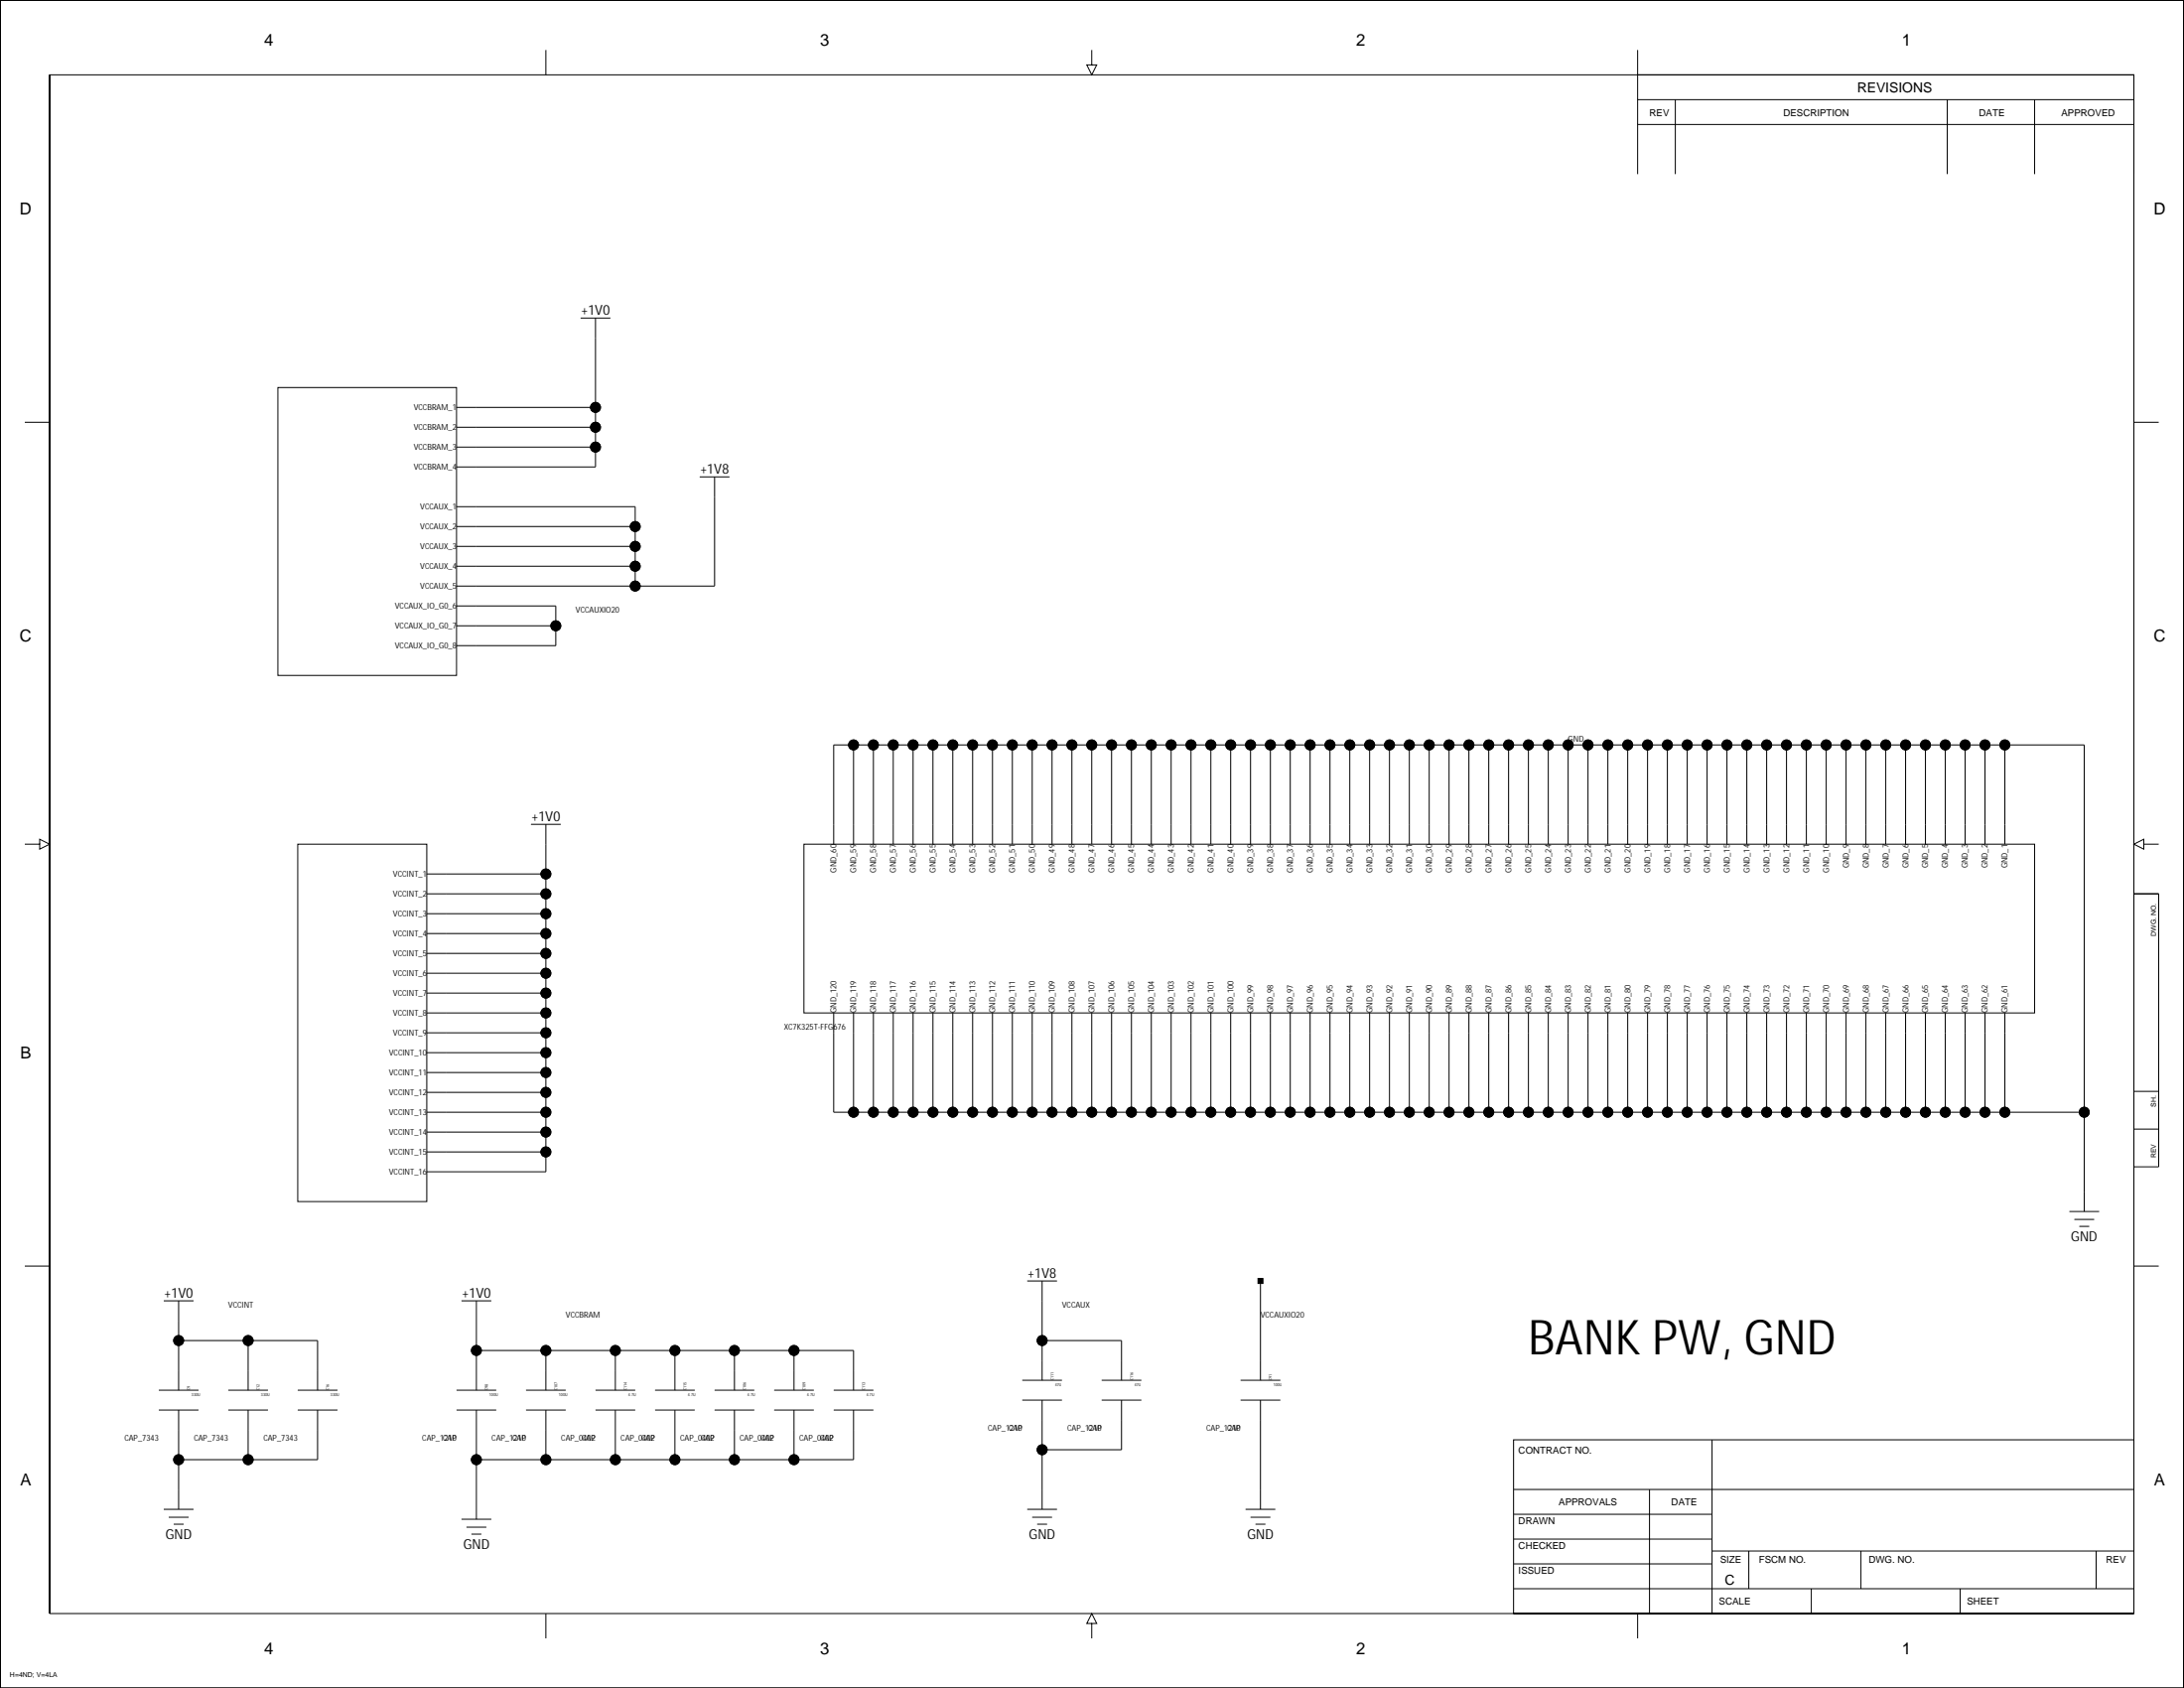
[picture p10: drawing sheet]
<svg xmlns="http://www.w3.org/2000/svg" width="559mm" height="432mm" viewBox="0 0 559 432" stroke-linecap="round" stroke-linejoin="round" font-family="sans-serif">
<g fill="none" stroke="#000" stroke-width=".25">
<path d="M0 .1h558.7v431.7h-558.7zM0 .1v431.7v-431.7h558.7v431.7h-558.7M12.7 19.1v393.7v-393.7h533.3v393.7h-533.3M139.7 12.8v6.3M279.3 12.8v3.8h-1.2l1.2 2.5 1.3-2.5h-1.3M419 19.1h127v25.4M419 12.8v31.7M419 31.8h127M419 25.5h127M428.7 25.5v19M498.2 25.5v19M520.6 25.5v19"/>
<path d="M71.1 99.1h45.7v73.7h-45.7zM148.6 81.4h7.6M152.4 81.4v38.1h-35.6M6.3 108h6.4M116.8 114.4h35.6M116.8 109.3h35.6M116.8 104.2h35.6M546 108h6.3M116.8 134.7h45.7M116.8 139.8h45.7M116.8 129.6h45.7v20.3M179 122h7.6"/>
<path d="M182.8 122v27.9h-66M116.8 144.8h45.7M116.8 155h25.4v10.2h-25.4M116.8 160.1h25.4M218.4 190.6v25.3M223.5 190.6v25.3M228.5 190.6v25.3M233.6 190.6v25.3M238.7 190.6v25.3M243.8 190.6v25.3M248.9 190.6v25.3M253.9 190.6v25.3"/>
<path d="M259 190.6v25.3M264.1 190.6v25.3M269.2 190.6v25.3M274.3 190.6v25.3M279.3 190.6v25.3M284.4 190.6v25.3M289.5 190.6v25.3M294.6 190.6v25.3M299.7 190.6v25.3M304.7 190.6v25.3M309.8 190.6v25.3M314.9 190.6v25.3"/>
<path d="M320 190.6v25.3M325 190.6v25.3M330.1 190.6v25.3M335.2 190.6v25.3M340.3 190.6v25.3M345.4 190.6v25.3M350.4 190.6v25.3M355.5 190.6v25.3M360.6 190.6v25.3M365.7 190.6v25.3M370.8 190.6v25.3M375.8 190.6v25.3"/>
<path d="M380.9 190.6v25.3M386 190.6v25.3M391.1 190.6v25.3M396.1 190.6v25.3M401.2 190.6h.1M401.2 190.6v25.3M406.3 190.6v25.3M411.4 190.6v25.3M416.5 190.6v25.3M421.5 190.6v25.3M426.6 190.6v25.3M431.7 190.6v25.3"/>
<path d="M436.8 190.6v25.3M441.9 190.6v25.3M446.9 190.6v25.3M452 190.6v25.3M457.1 190.6v25.3M462.2 190.6v25.3M467.3 190.6v25.3M472.3 190.6v25.3M477.4 190.6v25.3M482.5 190.6v25.3M487.6 190.6v25.3M492.6 190.6v25.3"/>
<path d="M497.7 190.6v25.3M502.8 190.6v25.3M507.9 190.6v25.3M513 190.6v25.3M6.3 215.9h3.9v1.3l2.5-1.3-2.5-1.2v1.2M76.2 215.9h33v91.5h-33zM135.9 210.9h7.6M139.7 210.9v88.8h-30.5M205.7 215.9h314.9v43.2h-314.9zM213.3 215.9v-25.3h320v119.3M548.5 215.9v1.3l-2.5-1.3 2.5-1.2v1.2h3.8M109.2 228.6h30.5"/>
<path d="M109.2 223.6h30.5M109.2 233.7h30.5M109.2 238.8h30.5M546 228.6h6.3v69.9h-6.3zM546 228.6h6.3M109.2 243.9h30.5M109.2 249h30.5M109.2 254h30.5M109.2 259.1h30.5M213.3 259.1v25.4h320M218.4 259.1v25.4M223.5 259.1v25.4"/>
<path d="M228.5 259.1v25.4M233.6 259.1v25.4M238.7 259.1v25.4M243.8 259.1v25.4M248.9 259.1v25.4M253.9 259.1v25.4M259 259.1v25.4M264.1 259.1v25.4M269.2 259.1v25.4M274.3 259.1v25.4M279.3 259.1v25.4M284.4 259.1v25.4"/>
<path d="M289.5 259.1v25.4M294.6 259.1v25.4M299.7 259.1v25.4M304.7 259.1v25.4M309.8 259.1v25.4M314.9 259.1v25.4M320 259.1v25.4M325 259.1v25.4M330.1 259.1v25.4M335.2 259.1v25.4M340.3 259.1v25.4M345.4 259.1v25.4"/>
<path d="M350.4 259.1v25.4M355.5 259.1v25.4M360.6 259.1v25.4M365.7 259.1v25.4M370.8 259.1v25.4M375.8 259.1v25.4M380.9 259.1v25.4M386 259.1v25.4M391.1 259.1v25.4M396.1 259.1v25.4M401.2 259.1v25.4M406.3 259.1v25.4"/>
<path d="M411.4 259.1v25.4M416.5 259.1v25.4M421.5 259.1v25.4M426.6 259.1v25.4M431.7 259.1v25.4M436.8 259.1v25.4M441.9 259.1v25.4M446.9 259.1v25.4M452 259.1v25.4M457.1 259.1v25.4M462.2 259.1v25.4M467.3 259.1v25.4"/>
<path d="M472.3 259.1v25.4M477.4 259.1v25.4M482.5 259.1v25.4M487.6 259.1v25.4M492.6 259.1v25.4M497.7 259.1v25.4M502.8 259.1v25.4M507.9 259.1v25.4M513 259.1v25.4M109.2 264.2h30.5M109.2 269.3h30.5M109.2 274.4h30.5"/>
<path d="M109.2 279.4h30.5M546 279.2h6.3M109.2 284.5h30.5M109.2 289.6h30.5M109.2 294.7h30.5M546 288.8h6.3M529.5 309.9h7.6M530.7 311.9h5.1M532 313.7h2.5M6.3 323.9h6.4M41.9 332.8h7.6M45.7 332.8v22.8"/>
<path d="M118.1 332.8h7.6M121.9 332.8v22.8M262.8 327.7h7.6M266.6 327.7v25.4M322.5 327.7v25.4M546 323.9h6.3M40.6 355.6h10.2M45.7 342.9h35.6v12.7M58.4 355.6h10.2M63.5 342.9v12.7M76.2 355.6h10.1M116.8 355.6h10.2"/>
<path d="M121.9 345.5h96.5v10.1M134.6 355.6h10.1M139.7 345.5v10.1M152.4 355.6h10.1M157.4 345.5v10.1M167.6 355.6h10.2M172.7 345.5v10.1M182.8 355.6h10.2M187.9 345.5v10.1M198.1 355.6h10.1M203.2 345.5v10.1M213.3 355.6h10.2"/>
<path d="M261.6 353.1h10.1M261.6 358.2h10.1M266.6 358.2v27.9M266.6 342.9h20.4v10.2M281.9 353.1h10.1M281.9 358.2h10.1M287 358.2v12.7h-20.4M317.4 353.1h10.2M317.4 358.2h10.2M322.5 358.2v27.9M40.6 360.7h10.2M45.7 360.7v25.4"/>
<path d="M58.4 360.7h10.2M63.5 360.7v12.7M76.2 360.7h10.1M81.3 360.7v12.7h-35.6M116.8 360.7h10.2M121.9 360.7v27.9M134.6 360.7h10.1M139.7 360.7v12.7M152.4 360.7h10.1M157.4 360.7v12.7M167.6 360.7h10.2M172.7 360.7v12.7"/>
<path d="M182.8 360.7h10.2M187.9 360.7v12.7M198.1 360.7h10.1M203.2 360.7v12.7M213.3 360.7h10.2M218.4 360.7v12.7h-96.5M438.1 368.3v44.5M41.9 386.1h7.6M43.2 388.1h5M44.4 389.9h2.6M118.1 388.6h7.6M119.4 390.7h5"/>
<path d="M120.6 392.4h2.6M262.8 386.1h7.6M264.1 388.1h5.1M265.4 389.9h2.5M318.7 386.1h7.6M320 388.1h5M321.2 389.9h2.6M387.3 381h158.7M387.3 393.7h50.8M387.3 387.4h50.8M422.1 381v31.8M438.1 396.8h107.9"/>
<path d="M447.4 396.8v9.6M476.1 396.8v9.6M536.3 396.8v9.6M139.7 412.8v6.3M279.3 415.3h-1.2l1.2-2.5 1.3 2.5h-1.3v3.8M387.3 412.8h158.7h-158.7v-44.5h158.7v44.5M387.3 406.4h158.7M387.3 400.1h50.8M419 412.8v6.3M463.4 406.4v6.4M501.5 406.4v6.4"/>
<circle cx="152.4" cy="104.2" r="1.27"/>
<circle cx="152.4" cy="114.4" r="1.27"/>
<circle cx="152.4" cy="109.3" r="1.27"/>
<circle cx="162.5" cy="139.8" r="1.27"/>
<circle cx="162.5" cy="134.7" r="1.27"/>
<circle cx="162.5" cy="144.8" r="1.27"/>
<circle cx="162.5" cy="149.9" r="1.27"/>
<circle cx="142.2" cy="160.1" r="1.27"/>
<circle cx="218.4" cy="190.6" r="1.27"/>
<circle cx="223.5" cy="190.6" r="1.27"/>
<circle cx="228.5" cy="190.6" r="1.27"/>
<circle cx="233.6" cy="190.6" r="1.27"/>
<circle cx="238.7" cy="190.6" r="1.27"/>
<circle cx="243.8" cy="190.6" r="1.27"/>
<circle cx="248.9" cy="190.6" r="1.27"/>
<circle cx="253.9" cy="190.6" r="1.27"/>
<circle cx="259" cy="190.6" r="1.27"/>
<circle cx="264.1" cy="190.6" r="1.27"/>
<circle cx="269.2" cy="190.6" r="1.27"/>
<circle cx="274.3" cy="190.6" r="1.27"/>
<circle cx="279.3" cy="190.6" r="1.27"/>
<circle cx="284.4" cy="190.6" r="1.27"/>
<circle cx="289.5" cy="190.6" r="1.27"/>
<circle cx="294.6" cy="190.6" r="1.27"/>
<circle cx="299.7" cy="190.6" r="1.27"/>
<circle cx="304.7" cy="190.6" r="1.27"/>
<circle cx="309.8" cy="190.6" r="1.27"/>
<circle cx="314.9" cy="190.6" r="1.27"/>
<circle cx="320" cy="190.6" r="1.27"/>
<circle cx="325" cy="190.6" r="1.27"/>
<circle cx="330.1" cy="190.6" r="1.27"/>
<circle cx="335.2" cy="190.6" r="1.27"/>
<circle cx="340.3" cy="190.6" r="1.27"/>
<circle cx="345.4" cy="190.6" r="1.27"/>
<circle cx="350.4" cy="190.6" r="1.27"/>
<circle cx="355.5" cy="190.6" r="1.27"/>
<circle cx="360.6" cy="190.6" r="1.27"/>
<circle cx="365.7" cy="190.6" r="1.27"/>
<circle cx="370.8" cy="190.6" r="1.27"/>
<circle cx="375.8" cy="190.6" r="1.27"/>
<circle cx="380.9" cy="190.6" r="1.27"/>
<circle cx="386" cy="190.6" r="1.27"/>
<circle cx="391.1" cy="190.6" r="1.27"/>
<circle cx="396.1" cy="190.6" r="1.27"/>
<circle cx="401.2" cy="190.6" r="1.27"/>
<circle cx="406.3" cy="190.6" r="1.27"/>
<circle cx="411.4" cy="190.6" r="1.27"/>
<circle cx="416.5" cy="190.6" r="1.27"/>
<circle cx="421.5" cy="190.6" r="1.27"/>
<circle cx="426.6" cy="190.6" r="1.27"/>
<circle cx="431.7" cy="190.6" r="1.27"/>
<circle cx="436.8" cy="190.6" r="1.27"/>
<circle cx="441.9" cy="190.6" r="1.27"/>
<circle cx="446.9" cy="190.6" r="1.27"/>
<circle cx="452" cy="190.6" r="1.27"/>
<circle cx="457.1" cy="190.6" r="1.27"/>
<circle cx="462.2" cy="190.6" r="1.27"/>
<circle cx="467.3" cy="190.6" r="1.27"/>
<circle cx="472.3" cy="190.6" r="1.27"/>
<circle cx="477.4" cy="190.6" r="1.27"/>
<circle cx="482.5" cy="190.6" r="1.27"/>
<circle cx="487.6" cy="190.6" r="1.27"/>
<circle cx="492.6" cy="190.6" r="1.27"/>
<circle cx="497.7" cy="190.6" r="1.27"/>
<circle cx="502.8" cy="190.6" r="1.27"/>
<circle cx="507.9" cy="190.6" r="1.27"/>
<circle cx="513" cy="190.6" r="1.27"/>
<circle cx="139.7" cy="238.8" r="1.27"/>
<circle cx="139.7" cy="223.6" r="1.27"/>
<circle cx="139.7" cy="228.6" r="1.27"/>
<circle cx="139.7" cy="233.7" r="1.27"/>
<circle cx="139.7" cy="259.1" r="1.27"/>
<circle cx="139.7" cy="243.9" r="1.27"/>
<circle cx="139.7" cy="254" r="1.27"/>
<circle cx="139.7" cy="249" r="1.27"/>
<circle cx="139.7" cy="279.4" r="1.27"/>
<circle cx="139.7" cy="269.3" r="1.27"/>
<circle cx="139.7" cy="264.2" r="1.27"/>
<circle cx="139.7" cy="274.4" r="1.27"/>
<circle cx="139.7" cy="294.7" r="1.27"/>
<circle cx="139.7" cy="289.6" r="1.27"/>
<circle cx="139.7" cy="284.5" r="1.27"/>
<circle cx="218.4" cy="284.5" r="1.27"/>
<circle cx="223.5" cy="284.5" r="1.27"/>
<circle cx="228.5" cy="284.5" r="1.27"/>
<circle cx="233.6" cy="284.5" r="1.27"/>
<circle cx="238.7" cy="284.5" r="1.27"/>
<circle cx="243.8" cy="284.5" r="1.27"/>
<circle cx="248.9" cy="284.5" r="1.27"/>
<circle cx="253.9" cy="284.5" r="1.27"/>
<circle cx="259" cy="284.5" r="1.27"/>
<circle cx="264.1" cy="284.5" r="1.27"/>
<circle cx="269.2" cy="284.5" r="1.27"/>
<circle cx="274.3" cy="284.5" r="1.27"/>
<circle cx="279.3" cy="284.5" r="1.27"/>
<circle cx="284.4" cy="284.5" r="1.27"/>
<circle cx="289.5" cy="284.5" r="1.27"/>
<circle cx="294.6" cy="284.5" r="1.27"/>
<circle cx="299.7" cy="284.5" r="1.27"/>
<circle cx="304.7" cy="284.5" r="1.27"/>
<circle cx="309.8" cy="284.5" r="1.27"/>
<circle cx="314.9" cy="284.5" r="1.27"/>
<circle cx="320" cy="284.5" r="1.27"/>
<circle cx="325" cy="284.5" r="1.27"/>
<circle cx="330.1" cy="284.5" r="1.27"/>
<circle cx="335.2" cy="284.5" r="1.27"/>
<circle cx="340.3" cy="284.5" r="1.27"/>
<circle cx="345.4" cy="284.5" r="1.27"/>
<circle cx="350.4" cy="284.5" r="1.27"/>
<circle cx="355.5" cy="284.5" r="1.27"/>
<circle cx="360.6" cy="284.5" r="1.27"/>
<circle cx="365.7" cy="284.5" r="1.27"/>
<circle cx="370.8" cy="284.5" r="1.27"/>
<circle cx="375.8" cy="284.5" r="1.27"/>
<circle cx="380.9" cy="284.5" r="1.27"/>
<circle cx="386" cy="284.5" r="1.27"/>
<circle cx="391.1" cy="284.5" r="1.27"/>
<circle cx="396.1" cy="284.5" r="1.27"/>
<circle cx="401.2" cy="284.5" r="1.27"/>
<circle cx="406.3" cy="284.5" r="1.27"/>
<circle cx="411.4" cy="284.5" r="1.27"/>
<circle cx="416.5" cy="284.5" r="1.27"/>
<circle cx="421.5" cy="284.5" r="1.27"/>
<circle cx="426.6" cy="284.5" r="1.27"/>
<circle cx="431.7" cy="284.5" r="1.27"/>
<circle cx="436.8" cy="284.5" r="1.27"/>
<circle cx="441.9" cy="284.5" r="1.27"/>
<circle cx="446.9" cy="284.5" r="1.27"/>
<circle cx="452" cy="284.5" r="1.27"/>
<circle cx="457.1" cy="284.5" r="1.27"/>
<circle cx="462.2" cy="284.5" r="1.27"/>
<circle cx="467.3" cy="284.5" r="1.27"/>
<circle cx="472.3" cy="284.5" r="1.27"/>
<circle cx="477.4" cy="284.5" r="1.27"/>
<circle cx="482.5" cy="284.5" r="1.27"/>
<circle cx="487.6" cy="284.5" r="1.27"/>
<circle cx="492.6" cy="284.5" r="1.27"/>
<circle cx="497.7" cy="284.5" r="1.27"/>
<circle cx="502.8" cy="284.5" r="1.27"/>
<circle cx="507.9" cy="284.5" r="1.27"/>
<circle cx="513" cy="284.5" r="1.27"/>
<circle cx="533.3" cy="284.5" r="1.27"/>
<circle cx="45.7" cy="342.9" r="1.27"/>
<circle cx="63.5" cy="342.9" r="1.27"/>
<circle cx="121.9" cy="345.5" r="1.27"/>
<circle cx="139.7" cy="345.5" r="1.27"/>
<circle cx="157.4" cy="345.5" r="1.27"/>
<circle cx="172.7" cy="345.5" r="1.27"/>
<circle cx="187.9" cy="345.5" r="1.27"/>
<circle cx="203.2" cy="345.5" r="1.27"/>
<circle cx="266.6" cy="342.9" r="1.27"/>
<circle cx="45.7" cy="373.4" r="1.27"/>
<circle cx="63.5" cy="373.4" r="1.27"/>
<circle cx="121.9" cy="373.4" r="1.27"/>
<circle cx="139.7" cy="373.4" r="1.27"/>
<circle cx="157.4" cy="373.4" r="1.27"/>
<circle cx="172.7" cy="373.4" r="1.27"/>
<circle cx="187.9" cy="373.4" r="1.27"/>
<circle cx="203.2" cy="373.4" r="1.27"/>
<circle cx="266.6" cy="370.9" r="1.27"/>
</g>
<g fill="#000" stroke="#000" stroke-width=".25">
<path d="M400.6 189.9h1.3v1.3h-1.3z" fill-rule="evenodd"/>
<path d="M321.9 327h1.2v1.3h-1.2z" fill-rule="evenodd"/>
<circle cx="152.4" cy="104.2" r="1.27"/>
<circle cx="152.4" cy="114.4" r="1.27"/>
<circle cx="152.4" cy="109.3" r="1.27"/>
<circle cx="162.5" cy="139.8" r="1.27"/>
<circle cx="162.5" cy="134.7" r="1.27"/>
<circle cx="162.5" cy="144.8" r="1.27"/>
<circle cx="162.5" cy="149.9" r="1.27"/>
<circle cx="142.2" cy="160.1" r="1.27"/>
<circle cx="218.4" cy="190.6" r="1.27"/>
<circle cx="223.5" cy="190.6" r="1.27"/>
<circle cx="228.5" cy="190.6" r="1.27"/>
<circle cx="233.6" cy="190.6" r="1.27"/>
<circle cx="238.7" cy="190.6" r="1.27"/>
<circle cx="243.8" cy="190.6" r="1.27"/>
<circle cx="248.9" cy="190.6" r="1.27"/>
<circle cx="253.9" cy="190.6" r="1.27"/>
<circle cx="259" cy="190.6" r="1.27"/>
<circle cx="264.1" cy="190.6" r="1.27"/>
<circle cx="269.2" cy="190.6" r="1.27"/>
<circle cx="274.3" cy="190.6" r="1.27"/>
<circle cx="279.3" cy="190.6" r="1.27"/>
<circle cx="284.4" cy="190.6" r="1.27"/>
<circle cx="289.5" cy="190.6" r="1.27"/>
<circle cx="294.6" cy="190.6" r="1.27"/>
<circle cx="299.7" cy="190.6" r="1.27"/>
<circle cx="304.7" cy="190.6" r="1.27"/>
<circle cx="309.8" cy="190.6" r="1.27"/>
<circle cx="314.9" cy="190.6" r="1.27"/>
<circle cx="320" cy="190.6" r="1.27"/>
<circle cx="325" cy="190.6" r="1.27"/>
<circle cx="330.1" cy="190.6" r="1.27"/>
<circle cx="335.2" cy="190.6" r="1.27"/>
<circle cx="340.3" cy="190.6" r="1.27"/>
<circle cx="345.4" cy="190.6" r="1.27"/>
<circle cx="350.4" cy="190.6" r="1.27"/>
<circle cx="355.5" cy="190.6" r="1.27"/>
<circle cx="360.6" cy="190.6" r="1.27"/>
<circle cx="365.7" cy="190.6" r="1.27"/>
<circle cx="370.8" cy="190.6" r="1.27"/>
<circle cx="375.8" cy="190.6" r="1.27"/>
<circle cx="380.9" cy="190.6" r="1.27"/>
<circle cx="386" cy="190.6" r="1.27"/>
<circle cx="391.1" cy="190.6" r="1.27"/>
<circle cx="396.1" cy="190.6" r="1.27"/>
<circle cx="401.2" cy="190.6" r="1.27"/>
<circle cx="406.3" cy="190.6" r="1.27"/>
<circle cx="411.4" cy="190.6" r="1.27"/>
<circle cx="416.5" cy="190.6" r="1.27"/>
<circle cx="421.5" cy="190.6" r="1.27"/>
<circle cx="426.6" cy="190.6" r="1.27"/>
<circle cx="431.7" cy="190.6" r="1.27"/>
<circle cx="436.8" cy="190.6" r="1.27"/>
<circle cx="441.9" cy="190.6" r="1.27"/>
<circle cx="446.9" cy="190.6" r="1.27"/>
<circle cx="452" cy="190.6" r="1.27"/>
<circle cx="457.1" cy="190.6" r="1.27"/>
<circle cx="462.2" cy="190.6" r="1.27"/>
<circle cx="467.3" cy="190.6" r="1.27"/>
<circle cx="472.3" cy="190.6" r="1.27"/>
<circle cx="477.4" cy="190.6" r="1.27"/>
<circle cx="482.5" cy="190.6" r="1.27"/>
<circle cx="487.6" cy="190.6" r="1.27"/>
<circle cx="492.6" cy="190.6" r="1.27"/>
<circle cx="497.7" cy="190.6" r="1.27"/>
<circle cx="502.8" cy="190.6" r="1.27"/>
<circle cx="507.9" cy="190.6" r="1.27"/>
<circle cx="513" cy="190.6" r="1.27"/>
<circle cx="139.7" cy="238.8" r="1.27"/>
<circle cx="139.7" cy="223.6" r="1.27"/>
<circle cx="139.7" cy="228.6" r="1.27"/>
<circle cx="139.7" cy="233.7" r="1.27"/>
<circle cx="139.7" cy="259.1" r="1.27"/>
<circle cx="139.7" cy="243.9" r="1.27"/>
<circle cx="139.7" cy="254" r="1.27"/>
<circle cx="139.7" cy="249" r="1.27"/>
<circle cx="139.7" cy="279.4" r="1.27"/>
<circle cx="139.7" cy="269.3" r="1.27"/>
<circle cx="139.7" cy="264.2" r="1.27"/>
<circle cx="139.7" cy="274.4" r="1.27"/>
<circle cx="139.7" cy="294.7" r="1.27"/>
<circle cx="139.7" cy="289.6" r="1.27"/>
<circle cx="139.7" cy="284.5" r="1.27"/>
<circle cx="218.4" cy="284.5" r="1.27"/>
<circle cx="223.5" cy="284.5" r="1.27"/>
<circle cx="228.5" cy="284.5" r="1.27"/>
<circle cx="233.6" cy="284.5" r="1.27"/>
<circle cx="238.7" cy="284.5" r="1.27"/>
<circle cx="243.8" cy="284.5" r="1.27"/>
<circle cx="248.9" cy="284.5" r="1.27"/>
<circle cx="253.9" cy="284.5" r="1.27"/>
<circle cx="259" cy="284.5" r="1.27"/>
<circle cx="264.1" cy="284.5" r="1.27"/>
<circle cx="269.2" cy="284.5" r="1.27"/>
<circle cx="274.3" cy="284.5" r="1.27"/>
<circle cx="279.3" cy="284.5" r="1.27"/>
<circle cx="284.4" cy="284.5" r="1.27"/>
<circle cx="289.5" cy="284.5" r="1.27"/>
<circle cx="294.6" cy="284.5" r="1.27"/>
<circle cx="299.7" cy="284.5" r="1.27"/>
<circle cx="304.7" cy="284.5" r="1.27"/>
<circle cx="309.8" cy="284.5" r="1.27"/>
<circle cx="314.9" cy="284.5" r="1.27"/>
<circle cx="320" cy="284.5" r="1.27"/>
<circle cx="325" cy="284.5" r="1.27"/>
<circle cx="330.1" cy="284.5" r="1.27"/>
<circle cx="335.2" cy="284.5" r="1.27"/>
<circle cx="340.3" cy="284.5" r="1.27"/>
<circle cx="345.4" cy="284.5" r="1.27"/>
<circle cx="350.4" cy="284.5" r="1.27"/>
<circle cx="355.5" cy="284.5" r="1.27"/>
<circle cx="360.6" cy="284.5" r="1.27"/>
<circle cx="365.7" cy="284.5" r="1.27"/>
<circle cx="370.8" cy="284.5" r="1.27"/>
<circle cx="375.8" cy="284.5" r="1.27"/>
<circle cx="380.9" cy="284.5" r="1.27"/>
<circle cx="386" cy="284.5" r="1.27"/>
<circle cx="391.1" cy="284.5" r="1.27"/>
<circle cx="396.1" cy="284.5" r="1.27"/>
<circle cx="401.2" cy="284.5" r="1.27"/>
<circle cx="406.3" cy="284.5" r="1.27"/>
<circle cx="411.4" cy="284.5" r="1.27"/>
<circle cx="416.5" cy="284.5" r="1.27"/>
<circle cx="421.5" cy="284.5" r="1.27"/>
<circle cx="426.6" cy="284.5" r="1.27"/>
<circle cx="431.7" cy="284.5" r="1.27"/>
<circle cx="436.8" cy="284.5" r="1.27"/>
<circle cx="441.9" cy="284.5" r="1.27"/>
<circle cx="446.9" cy="284.5" r="1.27"/>
<circle cx="452" cy="284.5" r="1.27"/>
<circle cx="457.1" cy="284.5" r="1.27"/>
<circle cx="462.2" cy="284.5" r="1.27"/>
<circle cx="467.3" cy="284.5" r="1.27"/>
<circle cx="472.3" cy="284.5" r="1.27"/>
<circle cx="477.4" cy="284.5" r="1.27"/>
<circle cx="482.5" cy="284.5" r="1.27"/>
<circle cx="487.6" cy="284.5" r="1.27"/>
<circle cx="492.6" cy="284.5" r="1.27"/>
<circle cx="497.7" cy="284.5" r="1.27"/>
<circle cx="502.8" cy="284.5" r="1.27"/>
<circle cx="507.9" cy="284.5" r="1.27"/>
<circle cx="513" cy="284.5" r="1.27"/>
<circle cx="533.3" cy="284.5" r="1.27"/>
<circle cx="45.7" cy="342.9" r="1.27"/>
<circle cx="63.5" cy="342.9" r="1.27"/>
<circle cx="121.9" cy="345.5" r="1.27"/>
<circle cx="139.7" cy="345.5" r="1.27"/>
<circle cx="157.4" cy="345.5" r="1.27"/>
<circle cx="172.7" cy="345.5" r="1.27"/>
<circle cx="187.9" cy="345.5" r="1.27"/>
<circle cx="203.2" cy="345.5" r="1.27"/>
<circle cx="266.6" cy="342.9" r="1.27"/>
<circle cx="45.7" cy="373.4" r="1.27"/>
<circle cx="63.5" cy="373.4" r="1.27"/>
<circle cx="121.9" cy="373.4" r="1.27"/>
<circle cx="139.7" cy="373.4" r="1.27"/>
<circle cx="157.4" cy="373.4" r="1.27"/>
<circle cx="172.7" cy="373.4" r="1.27"/>
<circle cx="187.9" cy="373.4" r="1.27"/>
<circle cx="203.2" cy="373.4" r="1.27"/>
<circle cx="266.6" cy="370.9" r="1.27"/>
</g>
<text font-size="12.3" x="391.1" y="346.4">BANK PW, GND</text>
<g font-size="4.2">
<text x="67.6" y="11.8">4</text>
<text x="209.8" y="11.8">3</text>
<text x="347" y="11.8">2</text>
<text x="486.6" y="11.8">1</text>
<text x="5.1" y="54.9">D</text>
<text x="551" y="54.9">D</text>
<text x="5.1" y="164.1">C</text>
<text x="551" y="164.1">C</text>
<text x="5.2" y="270.8">B</text>
<text x="5.2" y="380">A</text>
<text x="551.2" y="380">A</text>
<text x="67.6" y="423.2">4</text>
<text x="209.8" y="423.2">3</text>
<text x="347" y="423.2">2</text>
<text x="486.6" y="423.2">1</text>
</g>
<g font-size="3.5">
<text x="475.2" y="23.7">REVISIONS</text>
<text x="148.7" y="80.5">+1V0</text>
<text x="179.2" y="121.1">+1V8</text>
<text x="136" y="210">+1V0</text>
<text x="529.9" y="317.4">GND</text>
<text x="263" y="326.8">+1V8</text>
<text x="42" y="331.9">+1V0</text>
<text x="118.2" y="331.9">+1V0</text>
<text x="42.4" y="393.6">GND</text>
<text x="263.3" y="393.6">GND</text>
<text x="319.1" y="393.6">GND</text>
<text x="118.5" y="396.2">GND</text>
<text x="441.4" y="405.4">C</text>
</g>
<g font-size="2.5">
<text x="422.1" y="29.7">REV</text>
<text x="456.3" y="29.7">DESCRIPTION</text>
<text x="506.4" y="29.7">DATE</text>
<text x="527.4" y="29.7">APPROVED</text>
<text x="388.5" y="371.7">CONTRACT NO.</text>
<text x="388.5" y="389.8">DRAWN</text>
<text x="398.8" y="384.9">APPROVALS</text>
<text x="427.6" y="384.9">DATE</text>
<text x="388.5" y="396.1">CHECKED</text>
<text x="440.1" y="399.7">SIZE</text>
<text x="450" y="399.7">FSCM NO.</text>
<text x="478.1" y="399.7">DWG. NO.</text>
<text x="538.9" y="399.7">REV</text>
<text x="388.5" y="402.5">ISSUED</text>
<text x="439.8" y="410.3">SCALE</text>
<text x="503.3" y="410.3">SHEET</text>
</g>
<g font-size="2.1">
<text x="105.8" y="104.9">VCCBRAM_1</text>
<text x="105.8" y="110">VCCBRAM_2</text>
<text x="105.8" y="115.1">VCCBRAM_3</text>
<text x="105.8" y="120.2">VCCBRAM_4</text>
<text x="107.5" y="130.3">VCCAUX_1</text>
<text x="107.5" y="135.4">VCCAUX_2</text>
<text x="107.5" y="140.5">VCCAUX_3</text>
<text x="107.5" y="145.6">VCCAUX_4</text>
<text x="101" y="155.7">VCCAUX_IO_G0_6</text>
<text x="107.5" y="150.6">VCCAUX_5</text>
<text x="101" y="160.8">VCCAUX_IO_G0_7</text>
<text x="147.3" y="156.8">VCCAUXIO20</text>
<text x="101" y="165.9">VCCAUX_IO_G0_8</text>
<text x="401.2" y="189.9">GND</text>
<text x="100.6" y="224.3">VCCINT_1</text>
<text x="214" y="223.2" transform="rotate(-90 214 223.2)">GND_60</text>
<text x="219.1" y="223.2" transform="rotate(-90 219.1 223.2)">GND_59</text>
<text x="224.2" y="223.2" transform="rotate(-90 224.2 223.2)">GND_58</text>
<text x="229.3" y="223.2" transform="rotate(-90 229.3 223.2)">GND_57</text>
<text x="234.3" y="223.2" transform="rotate(-90 234.3 223.2)">GND_56</text>
<text x="239.4" y="223.2" transform="rotate(-90 239.4 223.2)">GND_55</text>
<text x="244.5" y="223.2" transform="rotate(-90 244.5 223.2)">GND_54</text>
<text x="249.6" y="223.2" transform="rotate(-90 249.6 223.2)">GND_53</text>
<text x="254.6" y="223.2" transform="rotate(-90 254.6 223.2)">GND_52</text>
<text x="259.7" y="223.2" transform="rotate(-90 259.7 223.2)">GND_51</text>
<text x="264.8" y="223.2" transform="rotate(-90 264.8 223.2)">GND_50</text>
<text x="269.9" y="223.2" transform="rotate(-90 269.9 223.2)">GND_49</text>
<text x="275" y="223.2" transform="rotate(-90 275 223.2)">GND_48</text>
<text x="280" y="223.2" transform="rotate(-90 280 223.2)">GND_47</text>
<text x="285.1" y="223.2" transform="rotate(-90 285.1 223.2)">GND_46</text>
<text x="290.2" y="223.2" transform="rotate(-90 290.2 223.2)">GND_45</text>
<text x="295.3" y="223.2" transform="rotate(-90 295.3 223.2)">GND_44</text>
<text x="300.4" y="223.2" transform="rotate(-90 300.4 223.2)">GND_43</text>
<text x="305.4" y="223.2" transform="rotate(-90 305.4 223.2)">GND_42</text>
<text x="310.5" y="223.2" transform="rotate(-90 310.5 223.2)">GND_41</text>
<text x="315.6" y="223.2" transform="rotate(-90 315.6 223.2)">GND_40</text>
<text x="320.7" y="223.2" transform="rotate(-90 320.7 223.2)">GND_39</text>
<text x="325.8" y="223.2" transform="rotate(-90 325.8 223.2)">GND_38</text>
<text x="330.8" y="223.2" transform="rotate(-90 330.8 223.2)">GND_37</text>
<text x="335.9" y="223.2" transform="rotate(-90 335.9 223.2)">GND_36</text>
<text x="341" y="223.2" transform="rotate(-90 341 223.2)">GND_35</text>
<text x="346.1" y="223.2" transform="rotate(-90 346.1 223.2)">GND_34</text>
<text x="351.1" y="223.2" transform="rotate(-90 351.1 223.2)">GND_33</text>
<text x="356.2" y="223.2" transform="rotate(-90 356.2 223.2)">GND_32</text>
<text x="361.3" y="223.2" transform="rotate(-90 361.3 223.2)">GND_31</text>
<text x="366.4" y="223.2" transform="rotate(-90 366.4 223.2)">GND_30</text>
<text x="371.5" y="223.2" transform="rotate(-90 371.5 223.2)">GND_29</text>
<text x="376.5" y="223.2" transform="rotate(-90 376.5 223.2)">GND_28</text>
<text x="381.6" y="223.2" transform="rotate(-90 381.6 223.2)">GND_27</text>
<text x="386.7" y="223.2" transform="rotate(-90 386.7 223.2)">GND_26</text>
<text x="391.8" y="223.2" transform="rotate(-90 391.8 223.2)">GND_25</text>
<text x="396.9" y="223.2" transform="rotate(-90 396.9 223.2)">GND_24</text>
<text x="401.9" y="223.2" transform="rotate(-90 401.9 223.2)">GND_23</text>
<text x="407" y="223.2" transform="rotate(-90 407 223.2)">GND_22</text>
<text x="412.1" y="223.2" transform="rotate(-90 412.1 223.2)">GND_21</text>
<text x="417.2" y="223.2" transform="rotate(-90 417.2 223.2)">GND_20</text>
<text x="422.2" y="223.2" transform="rotate(-90 422.2 223.2)">GND_19</text>
<text x="427.3" y="223.2" transform="rotate(-90 427.3 223.2)">GND_18</text>
<text x="432.4" y="223.2" transform="rotate(-90 432.4 223.2)">GND_17</text>
<text x="437.5" y="223.2" transform="rotate(-90 437.5 223.2)">GND_16</text>
<text x="442.6" y="223.2" transform="rotate(-90 442.6 223.2)">GND_15</text>
<text x="447.6" y="223.2" transform="rotate(-90 447.6 223.2)">GND_14</text>
<text x="452.7" y="223.2" transform="rotate(-90 452.7 223.2)">GND_13</text>
<text x="457.8" y="223.2" transform="rotate(-90 457.8 223.2)">GND_12</text>
<text x="462.9" y="223.2" transform="rotate(-90 462.9 223.2)">GND_11</text>
<text x="468" y="223.2" transform="rotate(-90 468 223.2)">GND_10</text>
<text x="473" y="222.1" transform="rotate(-90 473 222.1)">GND_9</text>
<text x="478.1" y="222.1" transform="rotate(-90 478.1 222.1)">GND_8</text>
<text x="483.2" y="222.1" transform="rotate(-90 483.2 222.1)">GND_7</text>
<text x="488.3" y="222.1" transform="rotate(-90 488.3 222.1)">GND_6</text>
<text x="493.4" y="222.1" transform="rotate(-90 493.4 222.1)">GND_5</text>
<text x="498.4" y="222.1" transform="rotate(-90 498.4 222.1)">GND_4</text>
<text x="503.5" y="222.1" transform="rotate(-90 503.5 222.1)">GND_3</text>
<text x="508.6" y="222.1" transform="rotate(-90 508.6 222.1)">GND_2</text>
<text x="513.7" y="222.1" transform="rotate(-90 513.7 222.1)">GND_1</text>
<text x="100.6" y="229.4">VCCINT_2</text>
<text x="100.6" y="234.4">VCCINT_3</text>
<text x="100.6" y="239.5">VCCINT_4</text>
<text x="100.6" y="244.6">VCCINT_5</text>
<text x="100.6" y="249.7">VCCINT_6</text>
<text x="100.6" y="254.7">VCCINT_7</text>
<text x="100.6" y="259.8">VCCINT_8</text>
<text x="200.6" y="263.5">XC7K325T-FFG676</text>
<text x="214" y="259.1" transform="rotate(-90 214 259.1)">GND_120</text>
<text x="219.1" y="259.1" transform="rotate(-90 219.1 259.1)">GND_119</text>
<text x="224.2" y="259.1" transform="rotate(-90 224.2 259.1)">GND_118</text>
<text x="229.3" y="259.1" transform="rotate(-90 229.3 259.1)">GND_117</text>
<text x="234.3" y="259.1" transform="rotate(-90 234.3 259.1)">GND_116</text>
<text x="239.4" y="259.1" transform="rotate(-90 239.4 259.1)">GND_115</text>
<text x="244.5" y="259.1" transform="rotate(-90 244.5 259.1)">GND_114</text>
<text x="249.6" y="259.1" transform="rotate(-90 249.6 259.1)">GND_113</text>
<text x="254.6" y="259.1" transform="rotate(-90 254.6 259.1)">GND_112</text>
<text x="259.7" y="259.1" transform="rotate(-90 259.7 259.1)">GND_111</text>
<text x="264.8" y="259.1" transform="rotate(-90 264.8 259.1)">GND_110</text>
<text x="269.9" y="259.1" transform="rotate(-90 269.9 259.1)">GND_109</text>
<text x="275" y="259.1" transform="rotate(-90 275 259.1)">GND_108</text>
<text x="280" y="259.1" transform="rotate(-90 280 259.1)">GND_107</text>
<text x="285.1" y="259.1" transform="rotate(-90 285.1 259.1)">GND_106</text>
<text x="290.2" y="259.1" transform="rotate(-90 290.2 259.1)">GND_105</text>
<text x="295.3" y="259.1" transform="rotate(-90 295.3 259.1)">GND_104</text>
<text x="300.4" y="259.1" transform="rotate(-90 300.4 259.1)">GND_103</text>
<text x="305.4" y="259.1" transform="rotate(-90 305.4 259.1)">GND_102</text>
<text x="310.5" y="259.1" transform="rotate(-90 310.5 259.1)">GND_101</text>
<text x="315.6" y="259.1" transform="rotate(-90 315.6 259.1)">GND_100</text>
<text x="320.7" y="259.1" transform="rotate(-90 320.7 259.1)">GND_99</text>
<text x="325.8" y="259.1" transform="rotate(-90 325.8 259.1)">GND_98</text>
<text x="330.8" y="259.1" transform="rotate(-90 330.8 259.1)">GND_97</text>
<text x="335.9" y="259.1" transform="rotate(-90 335.9 259.1)">GND_96</text>
<text x="341" y="259.1" transform="rotate(-90 341 259.1)">GND_95</text>
<text x="346.1" y="259.1" transform="rotate(-90 346.1 259.1)">GND_94</text>
<text x="351.1" y="259.1" transform="rotate(-90 351.1 259.1)">GND_93</text>
<text x="356.2" y="259.1" transform="rotate(-90 356.2 259.1)">GND_92</text>
<text x="361.3" y="259.1" transform="rotate(-90 361.3 259.1)">GND_91</text>
<text x="366.4" y="259.1" transform="rotate(-90 366.4 259.1)">GND_90</text>
<text x="371.5" y="259.1" transform="rotate(-90 371.5 259.1)">GND_89</text>
<text x="376.5" y="259.1" transform="rotate(-90 376.5 259.1)">GND_88</text>
<text x="381.6" y="259.1" transform="rotate(-90 381.6 259.1)">GND_87</text>
<text x="386.7" y="259.1" transform="rotate(-90 386.7 259.1)">GND_86</text>
<text x="391.8" y="259.1" transform="rotate(-90 391.8 259.1)">GND_85</text>
<text x="396.9" y="259.1" transform="rotate(-90 396.9 259.1)">GND_84</text>
<text x="401.9" y="259.1" transform="rotate(-90 401.9 259.1)">GND_83</text>
<text x="407" y="259.1" transform="rotate(-90 407 259.1)">GND_82</text>
<text x="412.1" y="259.1" transform="rotate(-90 412.1 259.1)">GND_81</text>
<text x="417.2" y="259.1" transform="rotate(-90 417.2 259.1)">GND_80</text>
<text x="422.2" y="259.1" transform="rotate(-90 422.2 259.1)">GND_79</text>
<text x="427.3" y="259.1" transform="rotate(-90 427.3 259.1)">GND_78</text>
<text x="432.4" y="259.1" transform="rotate(-90 432.4 259.1)">GND_77</text>
<text x="437.5" y="259.1" transform="rotate(-90 437.5 259.1)">GND_76</text>
<text x="442.6" y="259.1" transform="rotate(-90 442.6 259.1)">GND_75</text>
<text x="447.6" y="259.1" transform="rotate(-90 447.6 259.1)">GND_74</text>
<text x="452.7" y="259.1" transform="rotate(-90 452.7 259.1)">GND_73</text>
<text x="457.8" y="259.1" transform="rotate(-90 457.8 259.1)">GND_72</text>
<text x="462.9" y="259.1" transform="rotate(-90 462.9 259.1)">GND_71</text>
<text x="468" y="259.1" transform="rotate(-90 468 259.1)">GND_70</text>
<text x="473" y="259.1" transform="rotate(-90 473 259.1)">GND_69</text>
<text x="478.1" y="259.1" transform="rotate(-90 478.1 259.1)">GND_68</text>
<text x="483.2" y="259.1" transform="rotate(-90 483.2 259.1)">GND_67</text>
<text x="488.3" y="259.1" transform="rotate(-90 488.3 259.1)">GND_66</text>
<text x="493.4" y="259.1" transform="rotate(-90 493.4 259.1)">GND_65</text>
<text x="498.4" y="259.1" transform="rotate(-90 498.4 259.1)">GND_64</text>
<text x="503.5" y="259.1" transform="rotate(-90 503.5 259.1)">GND_63</text>
<text x="508.6" y="259.1" transform="rotate(-90 508.6 259.1)">GND_62</text>
<text x="513.7" y="259.1" transform="rotate(-90 513.7 259.1)">GND_61</text>
<text x="99.5" y="270">VCCINT_10</text>
<text x="100.6" y="264.9">VCCINT_9</text>
<text x="99.5" y="275.1">VCCINT_11</text>
<text x="99.5" y="280.1">VCCINT_12</text>
<text x="99.5" y="285.2">VCCINT_13</text>
<text x="99.5" y="290.3">VCCINT_14</text>
<text x="99.5" y="295.4">VCCINT_15</text>
<text x="99.5" y="300.5">VCCINT_16</text>
<text x="58.4" y="334.6">VCCINT</text>
<text x="271.7" y="334.6">VCCAUX</text>
<text x="144.7" y="337.1">VCCBRAM</text>
<text x="322.5" y="337.1">VCCAUXIO20</text>
<text x="31.8" y="368.6">CAP_7343</text>
<text x="49.6" y="368.6">CAP_7343</text>
<text x="67.4" y="368.6">CAP_7343</text>
<text x="108" y="368.6">CAP_1210</text>
<text x="113.3" y="368.6">CAP</text>
<text x="125.8" y="368.6">CAP_1210</text>
<text x="131.1" y="368.6">CAP</text>
<text x="143.6" y="368.6">CAP_0402</text>
<text x="148.9" y="368.6">CAP</text>
<text x="158.8" y="368.6">CAP_0402</text>
<text x="164.1" y="368.6">CAP</text>
<text x="174.1" y="368.6">CAP_0402</text>
<text x="179.4" y="368.6">CAP</text>
<text x="189.3" y="368.6">CAP_0402</text>
<text x="194.6" y="368.6">CAP</text>
<text x="204.5" y="368.6">CAP_0402</text>
<text x="209.8" y="368.6">CAP</text>
<text x="252.8" y="366.1">CAP_1210</text>
<text x="258.1" y="366.1">CAP</text>
<text x="273.1" y="366.1">CAP_1210</text>
<text x="278.4" y="366.1">CAP</text>
<text x="308.6" y="366.1">CAP_1210</text>
<text x="314" y="366.1">CAP</text>
</g>
<g font-size="1.8">
<text x="551.7" y="239.5" transform="rotate(-90 551.7 239.5)">DWG. NO.</text>
<text x="551.7" y="283.2" transform="rotate(-90 551.7 283.2)">SH.</text>
<text x="551.7" y="296.2" transform="rotate(-90 551.7 296.2)">REV</text>
<text x="2.5" y="428.9">H=4ND; V=4LA</text>
</g>
<g font-size="1.1">
<text x="269.6" y="353.1" transform="rotate(-90 269.6 353.1)">C111</text>
<text x="289.9" y="353.1" transform="rotate(-90 289.9 353.1)">C116</text>
<text x="325.5" y="353.1" transform="rotate(-90 325.5 353.1)">C91</text>
<text x="48.7" y="355.6" transform="rotate(-90 48.7 355.6)">C9</text>
<text x="49" y="357">330U</text>
<text x="66.4" y="355.6" transform="rotate(-90 66.4 355.6)">C12</text>
<text x="66.8" y="357">330U</text>
<text x="84.2" y="355.6" transform="rotate(-90 84.2 355.6)">C16</text>
<text x="84.6" y="357">330U</text>
<text x="124.8" y="355.6" transform="rotate(-90 124.8 355.6)">C98</text>
<text x="125.2" y="357">100U</text>
<text x="142.6" y="355.6" transform="rotate(-90 142.6 355.6)">C107</text>
<text x="143" y="357">100U</text>
<text x="160.4" y="355.6" transform="rotate(-90 160.4 355.6)">C114</text>
<text x="160.7" y="357">4.7U</text>
<text x="175.6" y="355.6" transform="rotate(-90 175.6 355.6)">C115</text>
<text x="176" y="357">4.7U</text>
<text x="190.9" y="355.6" transform="rotate(-90 190.9 355.6)">C106</text>
<text x="191.2" y="357">4.7U</text>
<text x="206.1" y="355.6" transform="rotate(-90 206.1 355.6)">C109</text>
<text x="206.5" y="357">4.7U</text>
<text x="221.3" y="355.6" transform="rotate(-90 221.3 355.6)">C113</text>
<text x="221.7" y="357">4.7U</text>
<text x="269.9" y="354.5">47U</text>
<text x="290.3" y="354.5">47U</text>
<text x="325.8" y="354.5">100U</text>
</g>
</svg>
